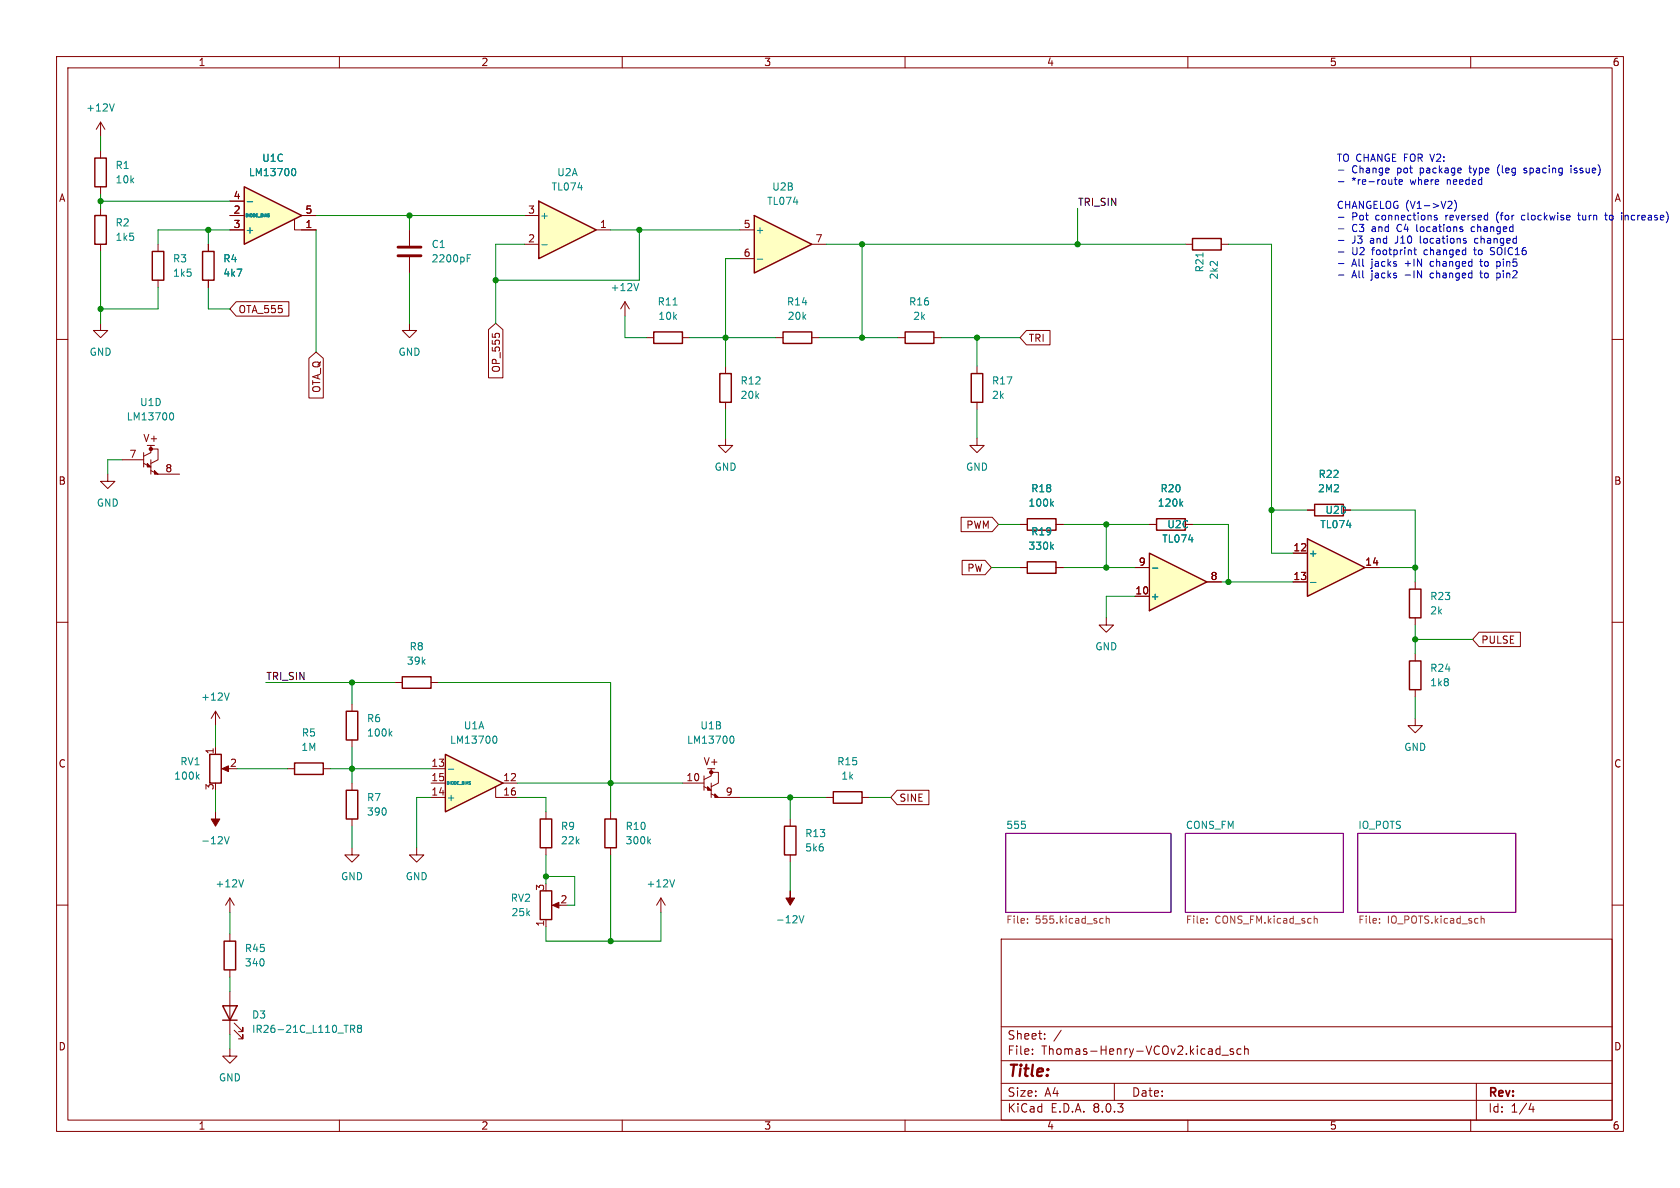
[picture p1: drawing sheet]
<svg xmlns="http://www.w3.org/2000/svg" width="297mm" height="210mm" viewBox="0 0 297 210" stroke-linecap="round" stroke-linejoin="round" font-family="sans-serif">
<g fill="none" stroke="#840000" stroke-width=".18">
<path d="M10 10h277v190h-277zM12 12h273v186h-273zM60 10v2M110 10v2M160 10v2M210 10v2M260 10v2M10 60h2M285 60h2M10 110h2M285 110h2M10 160h2"/>
<path d="M285 160h2M177 166h108v32h-108zM60 198v2M110 198v2M160 198v2M177 194.5h108M177 191.5h108M177 187.5h108M177 181.5h108M182.5 186.3v.1M182.5 185.5v.1M184.7 183.6v.1"/>
<path d="M184.7 182.8v.1M187.6 182.1l-1.3 2M197 191.5v3M210 198v2M216 186.5h1.2M218 185.5l-.3-.1-.2 .2v.2l.5 .2v.3h-.5M219.4 185.5l-.4-.1-.3 .3v.4l.1 .2h.6M220 185.5l.2-.1 .4 .1 .1 .9M220 184.9v1.5M260 198v2M261 191.5v6.5M270.7 195l-.4 1.1h.9"/>
<path d="M271 195.6v1"/>
</g>
<path d="M177.8 147.3h29.2v14h-29.2zM209.5 147.3h28v14h-28zM240 147.3h28v14h-28z" fill="none" stroke="#840084" stroke-width=".18"/>
<g fill="none" stroke="#848400" stroke-width=".18">
<path d="M181.6 163.1v.1M181.6 162.4v.1M194.7 162.4h.3M195 163.1l-.3 .1M195.6 162.5l.1-.1h.3l.1 .8M195.6 161.9v1.3M213.4 163.1v.1M213.4 162.4v.1M232.3 161.9v1.3M232.3 162.5l.2-.1h.3l.1 .8M243.9 163.1v.1M243.9 162.4v.1"/>
<path d="M261.8 162.5l.2-.1h.3l.1 .8M261.8 161.9v1.3"/>
</g>
<path d="M133.3 38.1l10.2 5.1-10.2 5.1z" fill="#ffffc2"/>
<g fill="none" stroke="#840000" stroke-width=".25">
<path d="M16.8 27.9h2v5.1h-2zM16.8 38.1h2v5.1h-2zM133.3 38.1l10.2 5.1-10.2 5.1zM26.9 44.5h2.1v5h-2.1zM35.8 44.5h2v5h-2zM138.4 58.7h5.1v2h-5.1zM160 58.7h5.1v2h-5.1zM127.3 66h2v5.1h-2zM171.7 66h2v5.1h-2zM181.6 91.7h5.1v2h-5.1zM181.6 99.3h5.1v2h-5.1zM147.3 140h5.1v2h-5.1z"/>
<path d="M95.5 157.5h2v5.1h-2zM106.9 144.8h2.1v5.1h-2.1zM138.7 146.1h2v5h-2z"/>
</g>
<g fill="none" stroke="#840000" stroke-width=".18">
<path d="M17.8 21.6v2.5M17.8 26.7v1.2M17.8 33v1.3M17.8 36.8v1.3M17.8 21.6l-.8 1.3M17.8 21.6l.7 1.3M17.8 57.2v1.2h1.2l-1.2 1.3-1.3-1.3h1.3M17.8 43.2v1.3M27.9 43.2v1.3M27.9 49.5v1.3M36.8 43.2v1.3M36.8 49.5v1.3"/>
<path d="M110.5 53.3l-.8 1.3M110.5 53.3v2.6M110.5 53.3l.8 1.3M130.8 40.6h2.5M130.8 45.7h2.5M137.2 59.7h1.2M143.5 43.2h2.5M143.5 59.7h1.3M158.7 59.7h1.3M165.1 59.7h1.3M26.7 78.7v1.3l-1.3 .6M26.7 79.4h1.2v1.9l-1.2 .6"/>
<path d="M128.3 77.5v1.2h1.2l-1.2 1.3-1.3-1.3h1.3M128.3 64.8v1.2M128.3 71.1v1.3M172.7 77.5v1.2h1.3l-1.3 1.3-1.3-1.3h1.3M172.7 64.8v1.2M172.7 71.1v1.3M19 83.8v1.3h1.3l-1.3 1.3-1.2-1.3h1.2M21.6 81.3h3.8M25.4 81.9l1.3 .7M25.4 80v2.6M26.7 83.2l1.2 .6h3.8M26.7 81.3v2.5"/>
<path d="M180.3 92.7h1.3M186.7 92.7h1.3M180.3 100.3h1.3M186.7 100.3h1.3M120.6 138.4h3.9M124.5 139.1l1.2 .6M124.5 137.2v2.5M125.7 135.9v1.3l-1.2 .6M125.7 136.5h1.3v1.9l-1.3 .7M125.7 138.4v2.6M107.9 143.5v1.3M107.9 149.9v1.2"/>
<path d="M116.8 158.8l-.7 1.2M116.8 158.8v2.5M116.8 158.8l.8 1.2M125.7 140.3l1.3 .7h3.8M139.7 144.8v1.3M139.7 151.1v1.3M146 141h1.3M152.4 141h1.3M96.5 162.6v1.2M98 160h1.1"/>
</g>
<g fill="none" stroke="#008484" stroke-width=".18">
<path d="M20.2 18.4l-.4 1.2M112.9 50.1l-.4 1.3M133.9 45.8h.9M30.1 73h.2a.68 .68 0 0 1 .4 .6 .68 .68 0 0 1-.4 .6h-.2M185.9 89l.3 .5M185.9 96.6l.3 .5M186.2 88.6l-.4 .5M186.2 96.3l-.4 .4M129.2 130.2l.1-.1a.68 .68 0 0 1 .5 .7 .68 .68 0 0 1-.5 .6l-.1-.1M114.7 148.7l.3 .5M115 148.3l-.5 .5M119.3 155.5l-.5 1.3"/>
<path d="M141.3 161.9l.4 1.2 .4-1.2"/>
</g>
<g fill="#840000" stroke="#840000" stroke-width=".18">
<path d="M139.7 157.5v1.3h.8l-.8 1.2-.8-1.2h.8z"/>
<path d="M26 81.9l.7 .7h-.7z"/>
<path d="M27.3 83.2l.6 .6h-.6z"/>
<path d="M97.7 160l1.1-.5v1z"/>
<path d="M125.1 139.1l.6 .6h-.6z"/>
<path d="M126.4 140.3l.6 .7h-.6z"/>
</g>
<g fill="#840000" stroke="#840000" stroke-width=".25">
<circle cx="26.7" cy="79.4" r=".25"/>
<circle cx="125.7" cy="136.5" r=".25"/>
</g>
<path d="M78.7 133.4l10.2 5-10.2 5.1z" fill="#ffffc2"/>
<path d="M114.3 59.7h1.3M120.6 59.7h1.3M76.2 138.4h2.5M76.2 135.9h2.5M87.6 139.1v1.9h3.8M88.9 138.4h2.5M76.2 141h2.5M96.5 143.5v1.3M96.5 149.9v1.2" fill="none" stroke="#840000" stroke-width=".18"/>
<path d="M115.6 58.7h5v2h-5zM78.7 133.4l10.2 5-10.2 5.1zM95.5 144.8h2v5.1h-2z" fill="none" stroke="#840000" stroke-width=".25"/>
<path d="M119 53.9h.7M79.3 136h.9M87.3 130.2l.1-.1a.68 .68 0 0 1 .5 .7 .68 .68 0 0 1-.5 .6l-.1-.1" fill="none" stroke="#008484" stroke-width=".18"/>
<path d="M203.2 97.8l10.2 5.1-10.2 5.1z" fill="#ffffc2"/>
<path d="M203.2 97.8l10.2 5.1-10.2 5.1zM204.5 91.7h5v2h-5z" fill="none" stroke="#840000" stroke-width=".25"/>
<path d="M203.2 92.7h1.3M209.5 92.7h1.3M195.6 109.2v1.3h1.2l-1.2 1.3-1.3-1.3h1.3M200.7 105.4h2.5M200.7 100.3h2.5M213.4 102.9h2.5" fill="none" stroke="#840000" stroke-width=".18"/>
<path d="M208.7 89l.4 .5M209.1 88.6l-.5 .5M203.7 100.4h1" fill="none" stroke="#008484" stroke-width=".18"/>
<path d="M231.1 95.3l10.2 5-10.2 5.1z" fill="#ffffc2"/>
<g fill="none" stroke="#840000" stroke-width=".25">
<path d="M210.8 42.2h5.1v2h-5.1zM231.1 95.3l10.2 5-10.2 5.1zM232.4 89.2h5.1v2h-5.1zM71.1 119.6h5.1v2.1h-5.1zM249.2 104.1h2v5.1h-2zM249.2 116.8h2v5.1h-2zM37.1 133.4h2v5h-2zM52.1 134.9h5v2h-5zM61.2 125.7h2v5.1h-2zM61.2 139.7h2v5.1h-2zM39.4 177.8h2.5l-1.3 2.5zM39.6 166.4h2.1v5.1h-2.1z"/>
<path d="M39.4 180.3h2.5"/>
</g>
<g fill="none" stroke="#840000" stroke-width=".18">
<path d="M72.4 57.2v1.2h1.3l-1.3 1.3-1.3-1.3h1.3M72.4 40.6v2.8M72.4 45.5v2.8M209.5 43.2h1.3M215.9 43.2h1.3M228.6 97.8h2.5M231.1 90.2h1.3M237.5 90.2h1.3M228.6 102.9h2.5M241.3 100.3h2.5M250.2 102.9v1.2M250.2 109.2v1.3"/>
<path d="M250.2 115.6v1.2M38.1 125.7v2.6M38.1 132.1v1.3M38.1 125.7l-.8 1.3M38.1 125.7l.8 1.3M39.6 135.9h1M50.8 135.9h1.3M57.1 135.9h1.3M62.2 124.5v1.2M62.2 130.8v1.3M62.2 138.4v1.3M69.8 120.7h1.3"/>
<path d="M76.2 120.7h1.3M250.2 127v1.3h1.3l-1.3 1.2-1.3-1.2h1.3M250.2 121.9v1.3M40.6 158.8v2.5M40.6 158.8l-.7 1.2M40.6 158.8l.8 1.2M62.2 149.9v1.2h1.3l-1.3 1.3-1.2-1.3h1.2M62.2 144.8v1.3M73.7 149.9v1.2h1.2l-1.2 1.3-1.3-1.3h1.3M40.6 165.1v1.3M40.6 171.5v1.2M40.6 175.3v7.6"/>
<path d="M40.6 185.4v1.3h1.3l-1.3 1.3-1.2-1.3h1.2M41.4 182.1l1.5 1.5v-.7v.7h-.7M41.4 180.8l1.5 1.6v-.8v.8h-.7"/>
</g>
<g fill="none" stroke="#008484" stroke-width=".18">
<path d="M82.6 45.6h.4M82.6 45h.6M212.7 44.7v.7M231.7 103h.9M34.8 137.3l.4 .4M35.2 136.9l-.5 .5M40.5 122.5l-.4 1.3M68.9 129.6l.4 .5M69.3 129.3l-.5 .5M39.7 147.9l.4 1.3 .4-1.3M43.1 155.5l-.5 1.3M62 181.9l.6-.1 .1-.1-.1-.3-.6-.2v1.3"/>
<path d="M62.3 181.9l.4 .6M63.4 181.8l-.2-.3 .2-.3h.3l.2 .3-.2 .3M63.4 181.8l-.2 .2v.4l.2 .1 .4-.1 .1-.1v-.3l-.2-.2M63.4 181.8h.3"/>
</g>
<g fill="#840000" stroke="#840000" stroke-width=".18">
<path d="M38.1 143.5v1.3h.8l-.8 1.3-.8-1.3h.8z"/>
<path d="M39.2 135.9l1.2-.5v1z"/>
</g>
<path d="M70.4 45.2h4M70.4 43.7h4" fill="none" stroke="#840000" stroke-width=".51"/>
<path d="M95.2 35.6l10.2 5-10.2 5.1z" fill="#ffffc2"/>
<path d="M95.2 35.6l10.2 5-10.2 5.1z" fill="none" stroke="#840000" stroke-width=".25"/>
<path d="M92.7 38.1h2.5M92.7 43.2h2.5M105.4 40.6h2.5" fill="none" stroke="#840000" stroke-width=".18"/>
<path d="M95.8 43.3h.9" fill="none" stroke="#008484" stroke-width=".18"/>
<path d="M43.2 33l10.1 5.1-10.1 5.1z" fill="#ffffc2"/>
<g fill="none" stroke="#840000" stroke-width=".18">
<path d="M40.6 38.1h2.6M40.6 35.6h2.6M52.1 38.7v1.9h3.8M53.3 38.1h2.6M36.8 43.2v1.3M36.8 49.5v1.3M40.6 40.6h2.6M41.8 53.3h9.3v2.6h-9.3l-1.2-1.3zM86.4 58.3l1.2-1.1 1.3 1.1v8.5h-2.5zM87.6 59h.6M181.5 58.4h4.1v2.6h-4.1l-1.2-1.3zM54.6 63.3l1.3-1.1 1.3 1.1v7.1h-2.6z"/>
<path d="M169.9 91.4h5.5l1.1 1.3-1.1 1.3h-5.5zM170.1 99.1h4l1.2 1.2-1.2 1.3h-4zM180.3 92.7h1.3M186.7 92.7h1.3M203.2 92.7h1.3M209.5 92.7h1.3M228.6 97.8h2.5M231.1 90.2h1.3M237.5 90.2h1.3M180.3 100.3h1.3M186.7 100.3h1.3M200.7 100.3h2.5"/>
<path d="M200.7 105.4h2.5M213.4 102.9h2.5M228.6 102.9h2.5M241.3 100.3h2.5M261.5 111.8h7.3v2.5h-7.3l-1.2-1.3zM158.6 139.7h5.6v2.5h-5.6l-1.1-1.2z"/>
</g>
<path d="M43.2 33l10.1 5.1-10.1 5.1z" fill="none" stroke="#840000" stroke-width=".25"/>
<path d="M43.7 35.7h1M51.7 29.9l.2-.1a.68 .68 0 0 1 .4 .6 .68 .68 0 0 1-.4 .7l-.2-.1M185.9 89l.3 .5M185.9 96.6l.3 .5M186.2 88.6l-.4 .5M186.2 96.3l-.4 .4M208.7 89l.4 .5M209.1 88.6l-.5 .5M203.7 100.4h1M231.7 103h.9" fill="none" stroke="#008484" stroke-width=".18"/>
<g fill="none" stroke="#0000c2" stroke-width=".18">
<path d="M236.6 30.1h1M236.6 32.1h1M236.6 38.4h1M246.5 31.8h.5M246.7 31.3v1.1l.3 .2M247.3 32.2l.6-.1v-.3h-.4l-.2 .1 .1 .6h.5M254 38.1l-.3-.1-.1 .2v.2l.4 .1v.3h-.4M256 35.6h.5l.2 .3-.8 .9h.8M257.1 35.4a1.47 1.47 0 0 1 .1 1.9M264.9 29.5l-.2 .5 .2 .7M269.2 38l-.2 .3v.4l.2 .2M269.4 30.5l.4 .1"/>
<path d="M269.8 29.7l-.4 .2 .1 .2h.3M277.7 29.3v.1M277.7 29.7v.9M278.9 38h.5M279.1 37.6v1.1l.3 .2M283.7 38h.5M283.9 37.6v1.1l.3 .2M287.3 38v.9M287.5 38l-.2 .2M236.6 40.5h1M236.6 42.5h1M236.6 44.5h1"/>
<path d="M236.6 46.6h1M236.6 48.6h1M249.9 44.2h.5M250.1 43.8v1l.3 .2M258.3 40.5l.3 .1v.2l-.1 .1h-.3M258.3 40.1l.3 .1M258.9 42.6h.3v.2l-.1 .2h-.3M258.9 42.1l.3 .1M260.3 40.1l-.2 .2v.4l.2 .2M260.9 42.1l-.2 .3v.3l.2 .3M261.6 46.2h.5M261.6 48.3h.5"/>
<path d="M261.8 45.8v1.2M261.8 47.8v1.3M263.5 44.1l.2 .3M263.5 45h.2M264.6 46.2v1.3M264.6 48.3v1.2M264.6 47l.4 .1M264.6 49.1h.4M265 46.2l-.4 .1M265 48.3h-.4"/>
</g>
<g fill="none" stroke="#008400" stroke-width=".18">
<path d="M17.8 24.1v2.6M17.8 34.3v2.5M17.8 35.6h22.8M55.9 38.1h36.8M72.4 38.1v2.5M190.5 36.8v6.4M17.8 44.5v12.7M27.9 50.8v3.8h-10.1M36.8 40.6v2.6M36.8 50.8v3.8h3.8M40.6 40.6h-12.7v2.6M55.9 40.6v21.6"/>
<path d="M72.4 48.3v8.9M92.7 43.2h-5.1v14M107.9 40.6h22.9M110.5 55.9v3.8h3.8M113 40.6v8.9h-25.4M121.9 59.7h15.3M130.8 45.7h-2.5v19.1M144.8 59.7h13.9M146 43.2h63.5M152.4 43.2v16.5M166.4 59.7h13.9M172.7 59.7v5.1"/>
<path d="M217.2 43.2h7.6v54.6h3.8M128.3 72.4v5.1M172.7 72.4v5.1M21.6 81.3h-2.6v2.5M176.5 92.7h3.8M188 92.7h15.2M195.6 92.7v7.6M210.8 92.7h6.4v10.2M224.8 90.2h6.3M238.8 90.2h11.4v12.7M175.3 100.3h5M188 100.3h12.7"/>
<path d="M200.7 105.4h-5.1v3.8M215.9 102.9h12.7M243.8 100.3h6.4M250.2 110.5v5.1M250.2 113h10.1M38.1 128.3v3.8M38.1 139.7v3.8M41.9 135.9h8.9M47 120.7h22.8M58.4 135.9h17.8M62.2 120.7v3.8M62.2 132.1v6.3"/>
<path d="M77.5 120.7h30.4v22.8M91.4 138.4h29.2M250.2 123.2v3.8M62.2 146.1v3.8M76.2 141h-2.5v8.9M91.4 141h5.1v2.5M96.5 154.9h5.1v5.1h-1.3M96.5 151.1v5.1M107.9 151.1v15.3M130.8 141h15.2M139.7 141v3.8M139.7 152.4v5.1"/>
<path d="M153.7 141h3.8M40.6 161.3v3.8M40.6 172.7v2.6M116.8 161.3v5.1h-20.3v-2.6M40.6 182.9v2.5"/>
</g>
<g fill="#008400" stroke="#008400" stroke-width=".18">
<circle cx="62.2" cy="135.9" r=".46"/>
<circle cx="62.2" cy="120.7" r=".46"/>
<circle cx="36.8" cy="40.6" r=".46"/>
<circle cx="17.8" cy="54.6" r=".46"/>
<circle cx="152.4" cy="43.2" r=".46"/>
<circle cx="152.4" cy="59.7" r=".46"/>
<circle cx="113" cy="40.6" r=".46"/>
<circle cx="190.5" cy="43.2" r=".46"/>
<circle cx="128.3" cy="59.7" r=".46"/>
<circle cx="172.7" cy="59.7" r=".46"/>
<circle cx="139.7" cy="141" r=".46"/>
<circle cx="96.5" cy="154.9" r=".46"/>
<circle cx="107.9" cy="138.4" r=".46"/>
<circle cx="107.9" cy="166.4" r=".46"/>
<circle cx="250.2" cy="100.3" r=".46"/>
<circle cx="217.2" cy="102.9" r=".46"/>
<circle cx="195.6" cy="100.3" r=".46"/>
<circle cx="224.8" cy="90.2" r=".46"/>
<circle cx="250.2" cy="113" r=".46"/>
<circle cx="195.6" cy="92.7" r=".46"/>
<circle cx="72.4" cy="38.1" r=".46"/>
<circle cx="87.6" cy="49.5" r=".46"/>
<circle cx="17.8" cy="35.6" r=".46"/>
</g>
<text font-size="2.8" fill="#840000" x="178" y="190.9">Title:</text>
<g font-size="2.1" fill="#840000">
<text x="178" y="184">Sheet:</text>
<text x="178" y="186.7">File:</text>
<text x="184.1" y="186.7">Thomas-Henry-VCOv2.kicad_sch</text>
<text x="178" y="196.9">KiCad</text>
<text x="178" y="194.1">Size:</text>
<text x="184.7" y="194.1">A4</text>
<text x="185.7" y="196.9">E.D.A.</text>
<text x="193.3" y="196.9">8.0.3</text>
<text x="200" y="194.1">Date:</text>
<text x="263" y="194.3">Rev:</text>
<text x="263" y="196.9">Id:</text>
<text x="267.1" y="196.9">1/4</text>
</g>
<g font-size="1.8" fill="#840000">
<text x="35" y="11.9">1</text>
<text x="85" y="11.9">2</text>
<text x="135" y="11.9">3</text>
<text x="185" y="11.9">4</text>
<text x="235" y="11.9">5</text>
<text x="285" y="11.9">6</text>
<text x="10.3" y="35.9">A</text>
<text x="41.2" y="35.3">4</text>
<text x="285.3" y="35.9">A</text>
<text x="41.2" y="37.8">2</text>
<text x="41.2" y="40.4">3</text>
<text x="53.9" y="40.4">1</text>
<text x="53.9" y="37.8">5</text>
<text x="93.3" y="37.8">3</text>
<text x="106" y="40.4">1</text>
<text x="131.4" y="40.4">5</text>
<text x="93.3" y="42.9">2</text>
<text x="131.4" y="45.5">6</text>
<text x="144.1" y="42.9">7</text>
<text x="42.1" y="55.6">OTA_555</text>
<text x="88.6" y="66" transform="rotate(-90 88.6 66)">OP_555</text>
<text x="181.8" y="60.6">TRI</text>
<text x="56.8" y="69.5" transform="rotate(-90 56.8 69.5)">OTA_Q</text>
<text x="22.8" y="81">7</text>
<text x="25.2" y="78.3">V+</text>
<text x="29.1" y="83.6">8</text>
<text x="10.3" y="85.9">B</text>
<text x="285.3" y="85.9">B</text>
<text x="170.7" y="93.7">PWM</text>
<text x="170.9" y="101.3">PW</text>
<text x="201.2" y="100.1">9</text>
<text x="228.6" y="97.5">12</text>
<text x="241.3" y="100.1">14</text>
<text x="200.6" y="105.2">10</text>
<text x="213.9" y="102.6">8</text>
<text x="228.6" y="102.6">13</text>
<text x="261.8" y="114">PULSE</text>
<text x="10.3" y="135.9">C</text>
<text x="37.8" y="133.4" transform="rotate(-90 37.8 133.4)">1</text>
<text x="40.6" y="135.6">2</text>
<text x="76.2" y="135.6">13</text>
<text x="124.3" y="135.5">V+</text>
<text x="285.3" y="135.9">C</text>
<text x="37.8" y="139.8" transform="rotate(-90 37.8 139.8)">3</text>
<text x="76.2" y="140.7">14</text>
<text x="76.2" y="138.2">15</text>
<text x="88.9" y="138.2">12</text>
<text x="88.9" y="140.7">16</text>
<text x="121.2" y="138.2">10</text>
<text x="128.2" y="140.7">9</text>
<text x="158.9" y="141.9">SINE</text>
<text x="96.3" y="157.6" transform="rotate(-90 96.3 157.6)">3</text>
<text x="99" y="159.8">2</text>
<text x="96.3" y="163.9" transform="rotate(-90 96.3 163.9)">1</text>
<text x="10.3" y="185.9">D</text>
<text x="285.3" y="185.9">D</text>
<text x="35" y="199.9">1</text>
<text x="85" y="199.9">2</text>
<text x="135" y="199.9">3</text>
<text x="185" y="199.9">4</text>
<text x="235" y="199.9">5</text>
<text x="285" y="199.9">6</text>
</g>
<g font-size="1.8" fill="#008484">
<text x="15.1" y="19.9">+12V</text>
<text x="46.3" y="28.8">U1C</text>
<text x="20.3" y="30.1">R1</text>
<text x="20.3" y="32.6">10k</text>
<text x="43.9" y="31.3">LM13700</text>
<text x="97.4" y="33.9">TL074</text>
<text x="98.4" y="31.3">U2A</text>
<text x="136.4" y="33.9">U2B</text>
<text x="20.3" y="40.2">R2</text>
<text x="43.3" y="41.5">+</text>
<text x="95.4" y="39">+</text>
<text x="133.5" y="41.5">+</text>
<text x="135.5" y="36.4">TL074</text>
<text x="20.3" y="42.8">1k5</text>
<text x="30.5" y="46.6">R3</text>
<text x="39.4" y="46.6">R4</text>
<text x="76.2" y="44">C1</text>
<text x="76.2" y="46.6">2200pF</text>
<text x="30.5" y="49.1">1k5</text>
<text x="39.4" y="49.1">4k7</text>
<text x="107.8" y="51.7">+12V</text>
<text x="213" y="48.3" transform="rotate(-90 213 48.3)">R21</text>
<text x="215.5" y="49.5" transform="rotate(-90 215.5 49.5)">2k2</text>
<text x="116.2" y="54.2">R11</text>
<text x="116.3" y="56.7">10k</text>
<text x="139" y="54.2">R14</text>
<text x="139.1" y="56.7">20k</text>
<text x="160.6" y="54.2">R16</text>
<text x="161.3" y="56.7">2k</text>
<text x="15.7" y="63.1">GND</text>
<text x="70.4" y="63.1">GND</text>
<text x="24.7" y="72">U1D</text>
<text x="130.8" y="70.7">20k</text>
<text x="130.8" y="68.2">R12</text>
<text x="175.3" y="68.2">R17</text>
<text x="175.3" y="70.7">2k</text>
<text x="22.3" y="74.5">LM13700</text>
<text x="126.2" y="83.4">GND</text>
<text x="170.7" y="83.4">GND</text>
<text x="17" y="89.8">GND</text>
<text x="181.7" y="89.8">100k</text>
<text x="182.2" y="87.2">R18</text>
<text x="204.6" y="89.8">120k</text>
<text x="205.1" y="87.2">R20</text>
<text x="232.9" y="87.2">2M2</text>
<text x="233" y="84.7">R22</text>
<text x="182.2" y="94.8">R19</text>
<text x="206.3" y="93.6">U2C</text>
<text x="233.3" y="93.6">TL074</text>
<text x="234.2" y="91">U2D</text>
<text x="181.7" y="97.4">330k</text>
<text x="205.4" y="96.1">TL074</text>
<text x="231.3" y="98.7">+</text>
<text x="203.3" y="106.3">+</text>
<text x="252.7" y="106.3">R23</text>
<text x="252.7" y="108.8">2k</text>
<text x="71.8" y="117.7">39k</text>
<text x="72.3" y="115.2">R8</text>
<text x="193.5" y="115.2">GND</text>
<text x="252.7" y="119">R24</text>
<text x="35.5" y="124.1">+12V</text>
<text x="252.7" y="121.5">1k8</text>
<text x="53.3" y="130.4">R5</text>
<text x="64.8" y="127.9">R6</text>
<text x="64.8" y="130.4">100k</text>
<text x="79.5" y="131.7">LM13700</text>
<text x="81.9" y="129.1">U1A</text>
<text x="121.4" y="131.7">LM13700</text>
<text x="123.7" y="129.1">U1B</text>
<text x="31.8" y="135.5">RV1</text>
<text x="53.2" y="132.9">1M</text>
<text x="147.9" y="135.5">R15</text>
<text x="248.2" y="132.9">GND</text>
<text x="30.7" y="138">100k</text>
<text x="64.8" y="141.8">R7</text>
<text x="78.9" y="141.8">+</text>
<text x="148.6" y="138">1k</text>
<text x="35.5" y="149.5">-12V</text>
<text x="64.8" y="144.4">390</text>
<text x="99.1" y="146.9">R9</text>
<text x="99.1" y="149.5">22k</text>
<text x="110.5" y="146.9">R10</text>
<text x="110.5" y="149.5">300k</text>
<text x="142.2" y="148.2">R13</text>
<text x="177.8" y="146.6">555</text>
<text x="209.5" y="146.6">CONS_FM</text>
<text x="240" y="146.6">IO_POTS</text>
<text x="60.2" y="155.8">GND</text>
<text x="71.6" y="155.8">GND</text>
<text x="142.2" y="150.7">5k6</text>
<text x="38" y="157.1">+12V</text>
<text x="90.2" y="159.6">RV2</text>
<text x="114.2" y="157.1">+12V</text>
<text x="90.3" y="162.2">25k</text>
<text x="137.1" y="163.4">-12V</text>
<text x="43.2" y="171">340</text>
<text x="43.2" y="168.5">R45</text>
<text x="44.5" y="180.3">D3</text>
<text x="44.5" y="182.8">IR26-21C_L110_TR8</text>
<text x="38.6" y="191.4">GND</text>
</g>
<g font-size="1.8" fill="#0000c2">
<text x="236.2" y="28.7">TO CHANGE FOR V2:</text>
<text x="239" y="30.7">Change</text>
<text x="239" y="32.8">*re-route</text>
<text x="247.1" y="30.7">pot</text>
<text x="249.4" y="32.8">where</text>
<text x="251.3" y="30.7">package</text>
<text x="256.1" y="32.8">needed</text>
<text x="260.3" y="30.7">type</text>
<text x="265.4" y="30.7">(leg</text>
<text x="270.3" y="30.7">spacing</text>
<text x="278.8" y="30.7">issue)</text>
<text x="236.2" y="37">CHANGELOG (V1-&gt;V2)</text>
<text x="239" y="39.1">Pot</text>
<text x="239" y="41.1">C3</text>
<text x="242.6" y="41.1">and</text>
<text x="243.3" y="39.1">connections</text>
<text x="247.2" y="41.1">C4</text>
<text x="250.9" y="41.1">locations</text>
<text x="255.8" y="39.1">reversed</text>
<text x="260.8" y="41.1">changed</text>
<text x="265" y="39.1">(for</text>
<text x="269.7" y="39.1">clockwise</text>
<text x="279.9" y="39.1">turn</text>
<text x="284.9" y="39.1">to</text>
<text x="287.9" y="39.1">increase)</text>
<text x="239" y="43.1">J3</text>
<text x="239" y="45.2">U2</text>
<text x="239" y="47.2">All</text>
<text x="242.3" y="43.1">and</text>
<text x="242.6" y="47.2">jacks</text>
<text x="242.7" y="45.2">footprint</text>
<text x="246.9" y="43.1">J10</text>
<text x="248.6" y="47.2">+IN</text>
<text x="251.5" y="43.1">locations</text>
<text x="252" y="45.2">changed</text>
<text x="253.3" y="47.2">changed</text>
<text x="261.1" y="45.2">to</text>
<text x="261.4" y="43.1">changed</text>
<text x="262.4" y="47.2">to</text>
<text x="264.1" y="45.2">SOIC16</text>
<text x="265.4" y="47.2">pin5</text>
<text x="239" y="49.3">All</text>
<text x="242.6" y="49.3">jacks</text>
<text x="248.6" y="49.3">-IN</text>
<text x="253.3" y="49.3">changed</text>
<text x="262.4" y="49.3">to</text>
<text x="265.4" y="49.3">pin2</text>
</g>
<g font-size="1.8">
<text x="190.5" y="36.5">TRI_SIN</text>
<text x="47" y="120.3">TRI_SIN</text>
</g>
<g font-size="1.8" fill="#848400">
<text x="177.8" y="163.6">File:</text>
<text x="183" y="163.6">555.kicad_sch</text>
<text x="209.5" y="163.6">File:</text>
<text x="214.8" y="163.6">CONS_FM.kicad_sch</text>
<text x="240" y="163.6">File:</text>
<text x="245.3" y="163.6">IO_POTS.kicad_sch</text>
</g>
<g font-size=".7" fill="#008484">
<text x="43.3" y="38.6">DIODE_BIAS</text>
<text x="78.9" y="138.9">DIODE_BIAS</text>
</g>
</svg>
